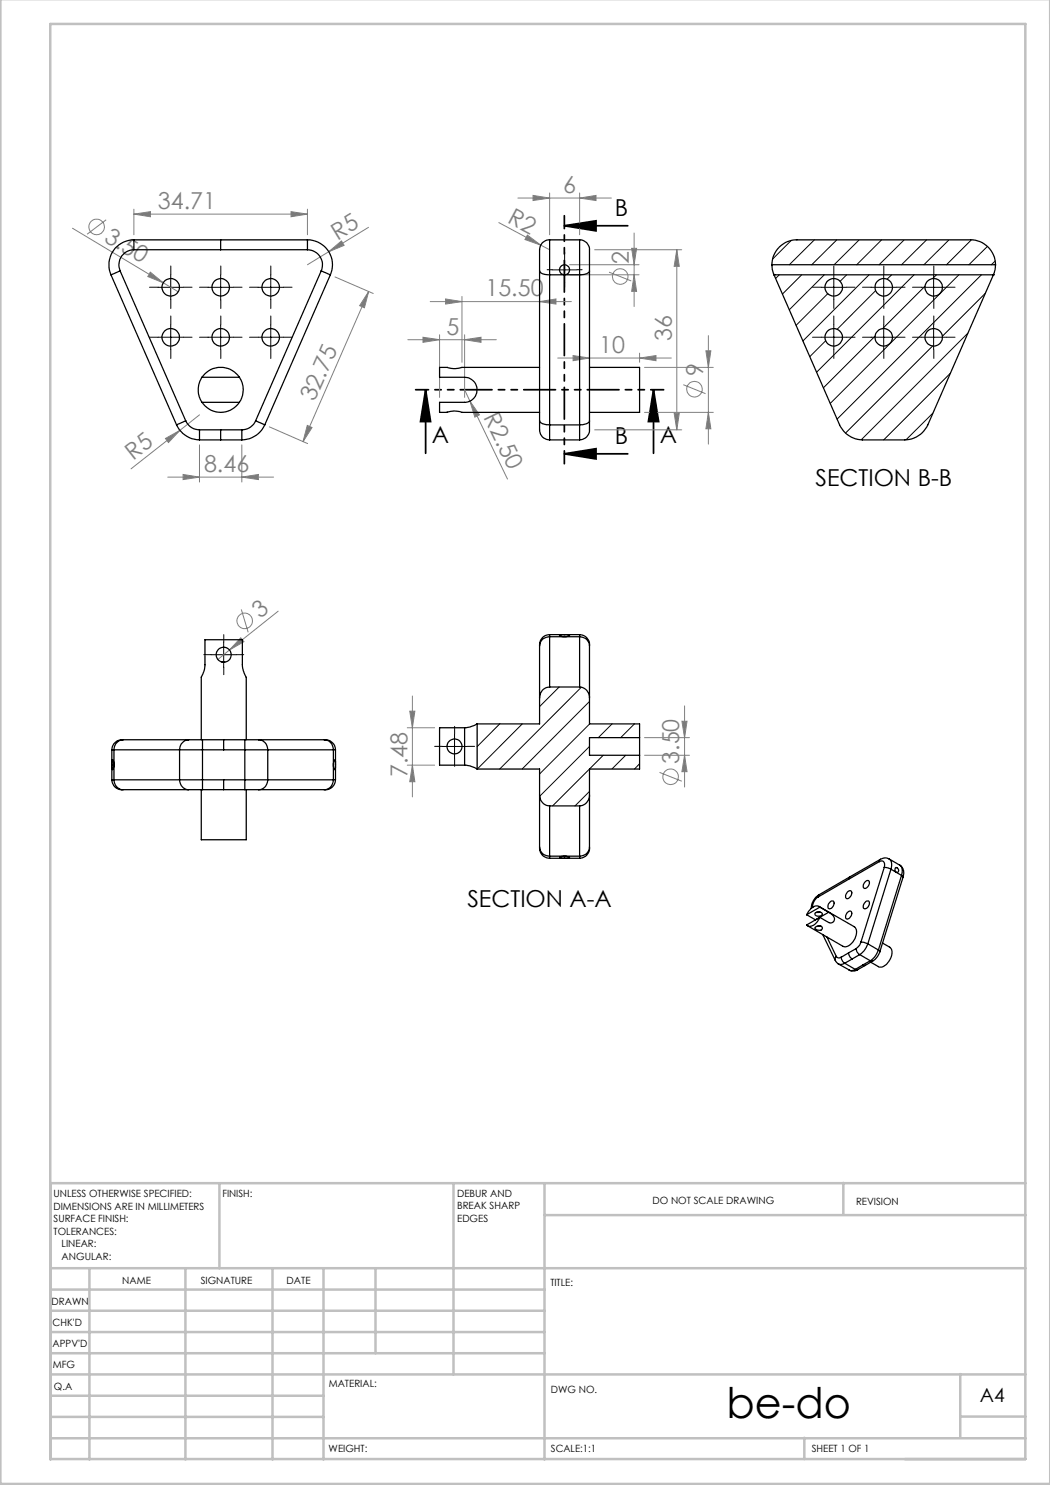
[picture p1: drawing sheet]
<svg xmlns="http://www.w3.org/2000/svg" width="210mm" height="297mm" viewBox="0 0 210 297" stroke-linecap="round" stroke-linejoin="round" font-family="sans-serif">
<g fill="none" stroke="#808080" stroke-width=".2">
<path d="M103.6 39.6h18.7M106.6 39.1l3.3 .5-3.3 .5zM109.9 38.6v8.4M115.9 39.6l3.3-.5v1zM115.9 38.6v8.4M14.5 45.6l21.1 12.7M21.2 44l-3.8 2.8M26.8 42.8l3.3-.5v1.1zM26.8 41.8v5.2M26.8 42.8h34.7M30.1 54.4l2.5 2.1-3-1.2zM58.2 42.3l3.3 .5-3.3 .6z"/>
<path d="M61.5 41.8v5.2M65.8 50.3l2.5-2.1 .5 .9zM67 55.4l7.6 3.3M73.7 45.5l-12.2 7.4M73.7 58.3l-13.1 30M73.7 58.3l-.8 3.3-1-.5zM89.1 59.8l3.3 .5-3.3 .5zM92.4 59.3v13.2M99.8 44.5l8.4 4.5M105.5 47l2.7 2-3.2-1.1zM108.2 49l1.7 .9M113.9 52.9h13.9"/>
<path d="M113.9 55h13.9M118.9 49.9h17.4M121.8 54.4l4.5 1.8M126.3 49.7h1l-.5 3.2zM126.8 46.6v14.7M126.8 55l.5 3.3h-1zM135.4 49.9v36.1M135.4 49.9l.5 3.4h-1.1zM81.6 67.9h17.7M84.6 67.4l3.3 .5-3.3 .6zM86 60.3h28.3M87.9 67v12.5"/>
<path d="M92.9 78l1.1 2.2M92.9 67.9l3.3-.5v1.1zM92.9 67v12.5M107.9 60.3l3.3-.5v1zM111.5 71.6h22.8M114.6 71.1l3.3 .5-3.3 .5zM127.9 71.6l3.3-.5v1zM127.9 70.6v1.9M128.9 73.5h13.8M136.7 76.9l4.4 1.8M141.2 70.2h1l-.5 3.3zM141.7 67.1v21.7"/>
<path d="M33.1 87.7l2.9-1.6-2.3 2.4zM33.5 95.4h21.2M36 86.1l-9.8 7.7M36.6 94.9l3.3 .5-3.3 .5zM39.9 83l-3.9 3.1M39.9 89v7.4M48.4 95.4l3.3-.5v1zM48.4 89v7.4M53.9 85.4l7.6 3.3M61.5 85.1l.9 .4-1.8 2.8zM94 80.2l1.9 2.8-.9 .4zM94 80.2l7.5 15.6"/>
<path d="M118.9 86h17.4M128.9 82.5h13.8M134.8 82.7h1.1l-.5 3.3zM141.7 82.5l.5 3.3h-1zM45.9 130l-2.3 1.9M48.2 127.6l.6 .7-2.9 1.7zM48.3 121.9l1.3 4.6M55.6 122.2l-9.7 7.8M82.5 139.2v20.2M81.5 145.6h5.4M81.5 153h5.4M82 142.2h1l-.5 3.4z"/>
<path d="M82.5 153l.5 3.3h-1zM128.9 147.5h9M128.9 151.1h9M131.9 154.5l4.4 1.7M136.4 144.2h1l-.5 3.3zM136.9 141.2v16.2M136.9 151.1l.5 3.2h-1z"/>
<circle cx="19.3" cy="45.4" r="1.55"/>
<circle cx="124" cy="55.3" r="1.56"/>
<circle cx="138.9" cy="77.8" r="1.56"/>
<circle cx="48.9" cy="124.2" r="1.55"/>
<circle cx="134.1" cy="155.4" r="1.55"/>
</g>
<path d="M112.9 45.2h12.7M112.9 45.2l6.3-1v2zM85.1 78l1 6.3h-2zM85.1 78v12.7M130.7 78l1 6.3h-2zM130.7 78v12.7M112.9 90.8h12.7M112.9 90.8l6.3-1.1v2.1z" fill="none" stroke="#000" stroke-width=".35"/>
<g fill="none" stroke="#000" stroke-width=".2" stroke-dasharray="15.2 1.3 1.3 1.3">
<path d="M31.7 57.4h-1.8M34.2 54.9v-1.7M34.2 59.9v1.8M36.7 57.4h1.7M41.7 57.4h-1.8M44.2 54.9v-1.7M44.2 59.9v1.8M46.7 57.4h1.7M51.7 57.4h-1.8M54.2 54.9v-1.7M54.2 59.9v1.8M56.7 57.4h1.7"/>
<path d="M110.4 53.9h-1M112.9 51.4v-1M112.9 56.4v1M115.4 53.9h1M164.3 57.4h-1.8M166.8 54.9v-1.7M166.8 59.9v1.8M169.3 57.4h1.7M174.3 57.4h-1.8M176.8 54.9v-1.7M176.8 59.9v1.8M179.3 57.4h1.7"/>
<path d="M184.3 57.4h-1.8M186.8 54.9v-1.7M186.8 59.9v1.8M189.3 57.4h1.7M31.7 67.4h-1.8M34.2 64.9v-1.7M34.2 69.9v1.8M36.7 67.4h1.7M41.7 67.4h-1.8M44.2 64.9v-1.7M44.2 69.9v1.8M46.7 67.4h1.7"/>
<path d="M51.7 67.4h-1.8M54.2 64.9v-1.7M54.2 69.9v1.8M56.7 67.4h1.7M164.3 67.4h-1.8M166.8 64.9v-1.7M166.8 69.9v1.8M169.3 67.4h1.7M174.3 67.4h-1.8M176.8 64.9v-1.7M176.8 69.9v1.8M179.3 67.4h1.7"/>
<path d="M184.3 67.4h-1.8M186.8 64.9v-1.7M186.8 69.9v1.8M189.3 67.4h1.7M42.3 130.9h-1.5M44.8 128.4v-1.5M44.8 133.4v1.5M47.3 130.9h1.5M88.4 149.3h-1.5M90.9 146.8v-1.5M90.9 151.8v1.5M93.4 149.3h1.5"/>
</g>
<g fill="none" stroke="#000" stroke-width=".2">
<path d="M31.6 57.5h5.1M34.1 55v5M41.6 57.5h5M44.1 55v5M51.6 57.5h5.1M54.2 55v5M110.4 54h5M112.9 51.5v5M164.3 57.5h4.9M166.8 55v5M174.2 57.5h5M176.7 55v5"/>
<path d="M184.3 57.5h4.9M186.7 55v5M31.6 67.4h5.1M34.1 65v5M41.6 67.4h5M44.1 65v5M51.6 67.4h5.1M54.2 65v5M164.3 67.4h4.9M166.8 65v5M174.2 67.4h5M176.7 65v5"/>
<path d="M184.3 67.4h4.9M186.7 65v5M42.2 130.9h5M44.7 128.4v5.1M88.4 149.3h5M90.9 146.8v5"/>
</g>
<path d="M112.9 43.1v49.6M132.7 77.9h-49.6" fill="none" stroke="#000" stroke-width=".35" stroke-dasharray="6.3 1.3 1.3 1.3 1.3 1.3" stroke-dashoffset="3.8"/>
<g fill="none" stroke="#c0c0c0" stroke-width=".5">
<path d="M.1 -.1v296.9h209.9v-296.9M10.1 4.8h195v287h-195zM43.9 236.6v17M90.7 236.6v38.3M108.9 236.6v55.3M168.7 236.6v6.3M205.1 236.6h-195v55.3M10.1 253.6h195M10.1 257.9h98.8M17.9 253.6v38.3M37.1 253.6v38.3M54.5 253.6v38.3"/>
<path d="M64.7 253.6v38.3M75.1 253.6v17M108.9 243h96.2M10.1 270.6h98.8M10.1 266.4h98.8M10.1 262.1h98.8M10.1 279.1h54.6M10.1 274.9h195M192.1 274.8v12.7M10.1 287.7h195M10.1 283.4h54.6M160.9 287.5v4.3"/>
<path d="M192.1 283.3h13"/>
</g>
<g fill="#000">
<path d="M112.9 45.2l6.3-1v2zM112.9 90.8l6.3-1.1v2.1z"/>
<path d="M130.7 78l1 6.3h-2zM85.1 78l1 6.3h-2z"/>
</g>
<g fill="#808080">
<path d="M30.1 54.4l2.5 2.1-3-1.2z"/>
<path d="M105.5 47l2.7 2-3.2-1.1z"/>
<path d="M65.8 50.3l2.5-2.1 .5 .9z"/>
<path d="M33.1 87.7l2.9-1.6-2.3 2.4z"/>
<path d="M48.2 127.6l.6 .7-2.9 1.7z"/>
<path d="M94 80.2l1.9 2.8-.9 .4z"/>
<path d="M48.4 95.4l3.3-.5v1zM36.6 94.9l3.3 .5-3.3 .5zM127.9 71.6l3.3-.5v1zM114.6 71.1l3.3 .5-3.3 .5zM107.9 60.3l3.3-.5v1zM89.1 59.8l3.3 .5-3.3 .5z"/>
<path d="M26.8 42.8l3.3-.5v1.1zM58.2 42.3l3.3 .5-3.3 .6zM106.6 39.1l3.3 .5-3.3 .5zM115.9 39.6l3.3-.5v1z"/>
<path d="M73.7 58.3l-.8 3.3-1-.5zM61.5 85.1l.9 .4-1.8 2.8z"/>
<path d="M141.2 70.2h1l-.5 3.3zM141.7 82.5l.5 3.3h-1zM126.3 49.7h1l-.5 3.2zM126.8 55l.5 3.3h-1z"/>
<path d="M135.4 49.9l.5 3.4h-1.1zM134.8 82.7h1.1l-.5 3.3z"/>
<path d="M82 142.2h1l-.5 3.4zM82.5 153l.5 3.3h-1zM136.4 144.2h1l-.5 3.3zM136.9 151.1l.5 3.2h-1z"/>
<path d="M84.6 67.4l3.3 .5-3.3 .6zM92.9 67.9l3.3-.5v1.1z"/>
</g>
<g fill="none" stroke="#000" stroke-width=".25">
<path d="M22.2 55l13.1 30M24 54.2l-1.8 .8M24 54.2l13.1 30M26.8 49.9a3 3 0 0 0-2.8 4.3M26.8 48v1.9M26.8 48a5 5 0 0 0-4.6 7M26.8 49.9h34.7M26.8 48h34.7M44.1 48v1.9M61.5 49.9a3 3 0 0 1 2.7 4.3M61.5 48v1.9M61.5 48a5 5 0 0 1 4.6 7"/>
<path d="M64.2 54.2l1.9 .8M64.2 54.2l-13.1 30M66.1 55l-13.1 30M107.9 54.2a1.8 1.8 0 0 0 2 .8M107.9 54.2v30M109.9 48v7M109.9 48a2.29 2.29 0 0 0-2 2.9v3.3M109.9 48h6M109.9 55h6M109.9 55v30M115.9 48a2.24 2.24 0 0 1 2 2.9v3.3M115.9 48v7"/>
<path d="M115.9 55v30M117.9 54.2a1.79 1.79 0 0 1-2 .8M117.9 54.2v30M154.4 52.9l.1 1.1 .3 1M154.4 52.9a5 5 0 0 1 5-4.9h34.7a5 5 0 0 1 5 4.9M154.4 52.9h44.7M154.8 55l13.1 30a5.2 5.2 0 0 0 4.6 3h8.5a5.2 5.2 0 0 0 4.6-3l13.1-30M154.8 55h.1M154.8 55h43.9M198.7 55h.1M199.1 52.9l-.1 1.1-.3 1M40.4 75.5a4.5 4.5 0 0 1 7.5 0"/>
<path d="M40.4 75.5a4.6 4.6 0 0 0 0 5M40.4 75.5h7.5M47.9 75.5a4.4 4.4 0 0 1 0 5M107.9 73.5l-15.8 .1a4.4 4.4 0 0 1-2.7-.1h-1.5v2h5a2.5 2.5 0 0 1 2.5 2.5 2.5 2.5 0 0 1-2.5 2.5h-5v2h1.5M117.9 73.5h10v9h-10M35.3 85a5.2 5.2 0 0 0 4.6 3M37.1 84.2a3 3 0 0 0 2.8 1.8M37.1 84.2l-1.8 .8M39.9 86v2M39.9 86h8.5M39.9 88h8.5M40.4 80.5a4.5 4.5 0 0 0 7.5 0"/>
<path d="M40.4 80.5h7.5M44.1 86v2M48.4 86v2M51.1 84.2a3 3 0 0 1-2.7 1.8M51.1 84.2l1.9 .8M53 85a5.1 5.1 0 0 1-4.6 3M89.4 82.4l1.5-.2 1.5 .3h15.5M107.9 84.2a1.88 1.88 0 0 0 2 .8M107.9 84.2v.9a2.3 2.3 0 0 0 2 2.9M109.9 85v3M109.9 88h6M109.9 85h6"/>
<path d="M115.9 85v3M117.9 84.2a1.86 1.86 0 0 1-2 .8M117.9 84.2v.9a2.25 2.25 0 0 1-2 2.9M44.4 132.4h.5M44.7 129.5h.1M107.9 129.2v15.6h-12.5M109.9 126.9a2.06 2.06 0 0 0-2 2.3M109.9 137.4a2.05 2.05 0 0 0-2 2.2M109.9 127.3a1.88 1.88 0 0 0-2 1.9M109.9 126.9v.4M109.9 127.3v10.1M109.9 126.9h6"/>
<path d="M109.9 137.4h6M109.9 127.3h6M111.9 127h2a1.67 1.67 0 0 1-2 0zM115.9 126.9a2.07 2.07 0 0 1 2 2.3M115.9 137.4a2.06 2.06 0 0 1 2 2.2M115.9 127.3a1.87 1.87 0 0 1 2 1.9M115.9 126.9v.4M115.9 127.3v10.1M117.9 129.2v15.6h10v2.7M22.4 156a2.01 2.01 0 0 0 2.2 1.9M22.4 156h.4M22.4 150h.4"/>
<path d="M22.4 150v6M22.5 152v-.1a1.84 1.84 0 0 1 0 2l-.1-.5zM22.8 156a1.93 1.93 0 0 0 1.8 1.9M22.8 156h13.1M22.8 150h13.1M22.8 150v6M24.6 148a2.02 2.02 0 0 0-2.2 2M24.6 148a2 2 0 0 0-1.8 2M24.6 157.9h13.1M24.6 148h13.1M35.9 156h4.6M35.9 156a1.93 1.93 0 0 0 1.8 1.9"/>
<path d="M35.9 150h4.6M35.9 150v6M37.7 157.9h2.8M37.7 148h2.8M37.7 148a2 2 0 0 0-1.8 2M40.3 157.9v10.1h8.9v-10.1M40.3 148v-12.6l.4-1 .3-1.2v-5.3h7.5v5.1a5.5 5.5 0 0 0 .7 2.5v12.5M40.5 156v1.9M40.5 148v2M40.5 157.9h8.5M40.5 156h8.5M40.5 150v6"/>
<path d="M40.5 150h8.5M40.5 148h8.5M44.7 156v1.9M44.7 148v2M49 156v1.9M49 148v2M49 157.9h2.7M49 156h4.6M49 150h4.6M49 148h2.7M49 150v6M51.7 148a1.93 1.93 0 0 1 1.9 2"/>
<path d="M51.7 157.9h13.1M51.7 148h13.1M53.6 156a1.87 1.87 0 0 1-1.9 1.9M53.6 156h13.1M53.6 150h13.1M53.6 150v6M64.8 148a2.02 2.02 0 0 1 2.3 2M64.8 148a1.93 1.93 0 0 1 1.9 2M66.7 156a1.87 1.87 0 0 1-1.9 1.9M66.7 156h.4M66.7 150h.4M66.7 150v6"/>
<path d="M66.9 152h.1l.1 .3-.1 1.6a1.77 1.77 0 0 1-.1-1.9zM67.1 156a2.01 2.01 0 0 1-2.3 1.9M67.1 150v6M92.9 153l1.1 .2 1.4 .6M92.9 145.6h-5v7.4h5M92.9 145.6v7.4M95.4 144.8l-1.4 .6-1.1 .2M95.4 153.8h12.5v15.6M95.4 144.8v9M107.9 159a2.11 2.11 0 0 0 2 2.2M117.9 159a2.11 2.11 0 0 1-2 2.2M127.9 147.5v3.6"/>
<path d="M127.9 147.5h-10v3.6h10M127.9 151.1v2.7h-10v15.6M107.9 169.4a2.02 2.02 0 0 0 2 2.3M107.9 169.4a1.88 1.88 0 0 0 2 1.8M109.9 171.2v.5M109.9 161.2v10M109.9 171.7h6M109.9 171.2h6M109.9 161.2h6M111.9 171.5a1.85 1.85 0 0 1 2 .1l-1.5 .1-.4-.1zM115.9 171.2v.5M115.9 161.2v10"/>
<path d="M117.9 169.4a2.02 2.02 0 0 1-2 2.3M117.9 169.4a1.87 1.87 0 0 1-2 1.8M163.6 179.4l-.5 .5-.4 .5-.1 1.1M163.8 179l-.9 .8a2.88 2.88 0 0 0-.7 1.9M163.8 179l-.2 .4M169.7 178.3a.47 .47 0 0 1 .6 0 .47 .47 0 0 1 0 .7l-.3 .3a.5 .5 0 0 1-.7 .4 .5 .5 0 0 1-.1-.7zM169.7 175.9l-6.1 3.5M169.9 175.4l-.2 .5M169.9 175.4l-6.1 3.6M173.1 176.3a.48 .48 0 0 1 .7-.1 .48 .48 0 0 1 0 .7l-.2 .4a.48 .48 0 0 1-.5 .4 .48 .48 0 0 1-.5-.5zM175.9 172.3a.72 .72 0 0 1 .9 .1 .72 .72 0 0 1 .1 .9l-.1 .2M175.9 172.3l-6.2 3.6"/>
<path d="M176.1 171.9l-.2 .4M176.1 171.9l-6.2 3.5M176.8 173.5l.9 .1 .5 .2M176.8 173.5l-4.6 14.9M177.8 171.8a1.7 1.7 0 0 0-1.7 .1M177.8 171.8a1.75 1.75 0 0 1 .4 2M177.8 171.8l2.2 1.2M178.2 173.8l-4.6 15M178.2 173.8l2.1 1.3M179.1 173.6a.45 .45 0 0 1 .6 .3 .45 .45 0 0 1-.5 .5l-.2-.3zM180 173v.1a2.04 2.04 0 0 1 .6 2.3M180 173a1.7 1.7 0 0 1 .3 2.1"/>
<path d="M180.3 175.1l.3 .3M180.3 175.1l-4.6 14.9M180.6 175.4l-4.6 15M161.3 185l2.7-1.5a2.14 2.14 0 0 1-2.4 1.7zM163 185.5l.2-.1a.76 .76 0 0 1 1.3 .3 .92 .92 0 0 1-1.5-.1zM163 182.6a.87 .87 0 0 1 1.5 .3 .92 .92 0 0 1-1.5-.1zM163.7 185.2v.1M163.8 181.3l7.1 4a2.05 2.05 0 0 1-.1 2.8l-.7 .8a1.4 1.4 0 0 1-1.5 .4l-7.1-4.1M164 181.4a1.32 1.32 0 0 0-2 .6l-.7 .9M164 181.4l1.7 1.1M164 181.4l-2.7 1.5M164 182.4l-.7 .1"/>
<path d="M164.1 185.2h-.7M164.5 186.9l2.6 5.2M165.4 187.4l1.9 3.9M165.7 182.5a1.34 1.34 0 0 1 1 1.8l-.4 .3h-.4l-1.9-1.1M165.7 182.5l-2.6 1.5-1.8-1.1M165.9 180.5a.5 .5 0 0 1 .7-.3 .5 .5 0 0 1 .1 .8l-.3 .5a.48 .48 0 0 1-.7 .2 .48 .48 0 0 1-.1-.7zM167.1 192.1l.6 .7M167.3 191.3a.67 .67 0 0 0 .9 .1M167.3 191.3l-.3 .5 .1 .3M167.7 192.8l2.1 1.2M168.2 191.4l.3 .9 .4 .3M168.9 192.6a1.29 1.29 0 0 1-1.2 .2"/>
<path d="M168.9 192.6l2.2 1.3M169.4 182.5h.1a.48 .48 0 0 1 .8-.2 .48 .48 0 0 1 0 .8l-.2 .2a.53 .53 0 0 1-.4 .5 .53 .53 0 0 1-.6-.4zM169.7 190.6l.3 .8 .4 .4M169.7 190.6l-1.5 .8M170.4 191.8l-1.5 .8M171.1 193.9a1.1 1.1 0 0 1-1.3 .1M171.1 193.9h.5M171.2 189.7l.2 .7 .5 .5M171.2 189.7l-1.5 .9M171.6 193.9a1.64 1.64 0 0 1-1.8 .1M171.9 190.9l2.2 1.3M171.9 190.9l-1.5 .9"/>
<path d="M172.2 188.4l1.4 .4M172.2 188.4l-.2 .5-.8 .8M172.5 193l.6 .1M172.5 193l-1.4 .9M173.1 193.1l-1.5 .8M173.2 180.3a.47 .47 0 0 1 .7 0 .47 .47 0 0 1-.1 .7l-.2 .4a.52 .52 0 0 1-.8 .3 .52 .52 0 0 1 0-.8zM173.6 188.8l-.8 1.3-.9 .8M173.6 188.8l2.1 1.2M174.1 192.2h.5M174.1 192.2l-1.6 .8M174.6 192.2l-1.5 .9M175.7 190l-.8 1.4-.8 .8"/>
<path d="M175.7 190l.3 .4M176 190.4l-.5 .9-.9 .9M176.5 188.6l1.4 .8a2.09 2.09 0 0 1-.2 2.9l-.4 .6a1.39 1.39 0 0 1-1.6 .4l-1.6-.9"/>
<circle cx="34.1" cy="57.5" r="1.75"/>
<circle cx="44.1" cy="57.5" r="1.75"/>
<circle cx="54.1" cy="57.5" r="1.75"/>
<circle cx="112.9" cy="53.9" r="1"/>
<circle cx="166.7" cy="57.5" r="1.75"/>
<circle cx="176.7" cy="57.5" r="1.76"/>
<circle cx="186.7" cy="57.5" r="1.75"/>
<circle cx="34.1" cy="67.5" r="1.75"/>
<circle cx="44.1" cy="67.5" r="1.75"/>
<circle cx="54.1" cy="67.5" r="1.75"/>
<circle cx="166.7" cy="67.4" r="1.75"/>
<circle cx="176.7" cy="67.4" r="1.76"/>
<circle cx="186.7" cy="67.4" r="1.75"/>
<circle cx="44.7" cy="131" r="1.5"/>
<circle cx="90.9" cy="149.3" r="1.51"/>
</g>
<g fill="none" stroke="#000" stroke-width=".2">
<path d="M155.9 55l-.8 .7M158.2 48.1l-3.7 3.7M160.3 55l-3.8 3.8M162.9 48l-5 4.9M164.9 55l-7 6.9M165.6 58.7l-6.4 6.4M167.4 48l-5.1 4.9M169.3 55l-1.3 1.3M171.8 48l-5 4.9M173.8 55l-13.2 13.2M175.1 58.1l-7.7 7.8M176.3 48l-5 4.9"/>
<path d="M178.3 55l-.9 .8M180.8 48l-5 4.9M182.8 55l-19.5 19.4M185 57.3l-8.5 8.4M185.3 48l-5 4.9M187.3 55l-.8 .7M189.8 48l-5 4.9M191.8 55l-25.7 25.7M194.3 48l-5 4.9M196.3 55l-28.9 28.8M197.1 58.7l-8.6 8.5M197.5 49.3l-3.7 3.6"/>
<path d="M199 52.2l-.7 .7M165.1 68.2l-3.1 3.1M175 67.2l-10.3 10.4M186.5 69.2l-17.4 17.4M190.1 74.6l-13.4 13.4M193.6 66.6l-21.3 21.3M186.6 82.6l-5.4 5.3M111.8 137.4l-3.9 3.9M116.3 137.4l-16.4 16.4M95.5 144.8h-.1M99.9 144.8l-4.5 4.5M104.5 144.8l-9 9"/>
<path d="M117.9 140.3l-13.5 13.5M117.9 149.3l-10 10M117.9 158.3l-2.9 2.9M117.9 144.8l-10 10M120.7 151.1l-10.2 10.1M122.4 144.8l-2.7 2.7M125.1 151.1l-2.7 2.7M126.9 144.8l-2.8 2.7M127.9 152.7l-1 1.1"/>
</g>
<text font-size="8.5" x="145.3" y="283.5">be-do</text>
<g font-size="4.7" fill="#808080">
<text x="31.6" y="41.8">34.71</text>
<text x="112.6" y="38.6">6</text>
<text x="101.3" y="44.4" transform="rotate(28 101.3 44.4)">R2</text>
<text x="20.7" y="48.2" transform="rotate(31 20.7 48.2)">3.50</text>
<text x="67.5" y="48.2" transform="rotate(-32 67.5 48.2)">R5</text>
<text x="125.8" y="52.7" transform="rotate(-90 125.8 52.7)">2</text>
<text x="97.1" y="59.3">15.50</text>
<text x="89.3" y="66.9">5</text>
<text x="119.9" y="70.6">10</text>
<text x="134.4" y="68.2" transform="rotate(-90 134.4 68.2)">36</text>
<text x="140.6" y="75.3" transform="rotate(-90 140.6 75.3)">9</text>
<text x="62.9" y="80.5" transform="rotate(-66 62.9 80.5)">32.75</text>
<text x="96.7" y="83.5" transform="rotate(64 96.7 83.5)">R2.50</text>
<text x="26.7" y="92.2" transform="rotate(-38 26.7 92.2)">R5</text>
<text x="40.8" y="94.4">8.46</text>
<text x="52" y="123.9" transform="rotate(-39 52 123.9)">3</text>
<text x="81.5" y="155.4" transform="rotate(-90 81.5 155.4)">7.48</text>
<text x="135.8" y="152.8" transform="rotate(-90 135.8 152.8)">3.50</text>
</g>
<g font-size="4.7">
<text x="123" y="43.1">B</text>
<text x="86.4" y="88.6">A</text>
<text x="123" y="88.7">B</text>
<text x="132" y="88.6">A</text>
<text x="163.1" y="97.2">SECTION B-B</text>
<text x="93.5" y="181.4">SECTION A-A</text>
</g>
<text font-size="3.9" x="196" y="280.4">A4</text>
<g font-size="2">
<text x="10.7" y="239.5">UNLESS OTHERWISE SPECIFIED:</text>
<text x="44.5" y="239.5">FINISH:</text>
<text x="91.4" y="239.4">DEBUR AND</text>
<text x="10.7" y="242">DIMENSIONS ARE IN MILLIMETERS</text>
<text x="10.7" y="244.5">SURFACE FINISH:</text>
<text x="91.4" y="241.9">BREAK SHARP</text>
<text x="91.4" y="244.4">EDGES</text>
<text x="130.5" y="240.8">DO NOT SCALE DRAWING</text>
<text x="171.2" y="241">REVISION</text>
<text x="10.7" y="247">TOLERANCES:</text>
<text x="12.3" y="249.5">LINEAR:</text>
<text x="12.3" y="252">ANGULAR:</text>
<text x="24.4" y="256.9">NAME</text>
<text x="40.1" y="256.8">SIGNATURE</text>
<text x="57.3" y="256.8">DATE</text>
<text x="110.1" y="257.1">TITLE:</text>
<text x="10.3" y="260.9">DRAWN</text>
<text x="10.5" y="269.3">APPV'D</text>
<text x="10.5" y="265.2">CHK'D</text>
<text x="10.6" y="273.6">MFG</text>
<text x="10.8" y="278">Q.A</text>
<text x="65.8" y="277.4">MATERIAL:</text>
<text x="110.2" y="278.5">DWG NO.</text>
<text x="65.7" y="290.4">WEIGHT:</text>
<text x="110.2" y="290.5">SCALE:1:1</text>
<text x="162.4" y="290.4">SHEET 1 OF 1</text>
</g>
</svg>
